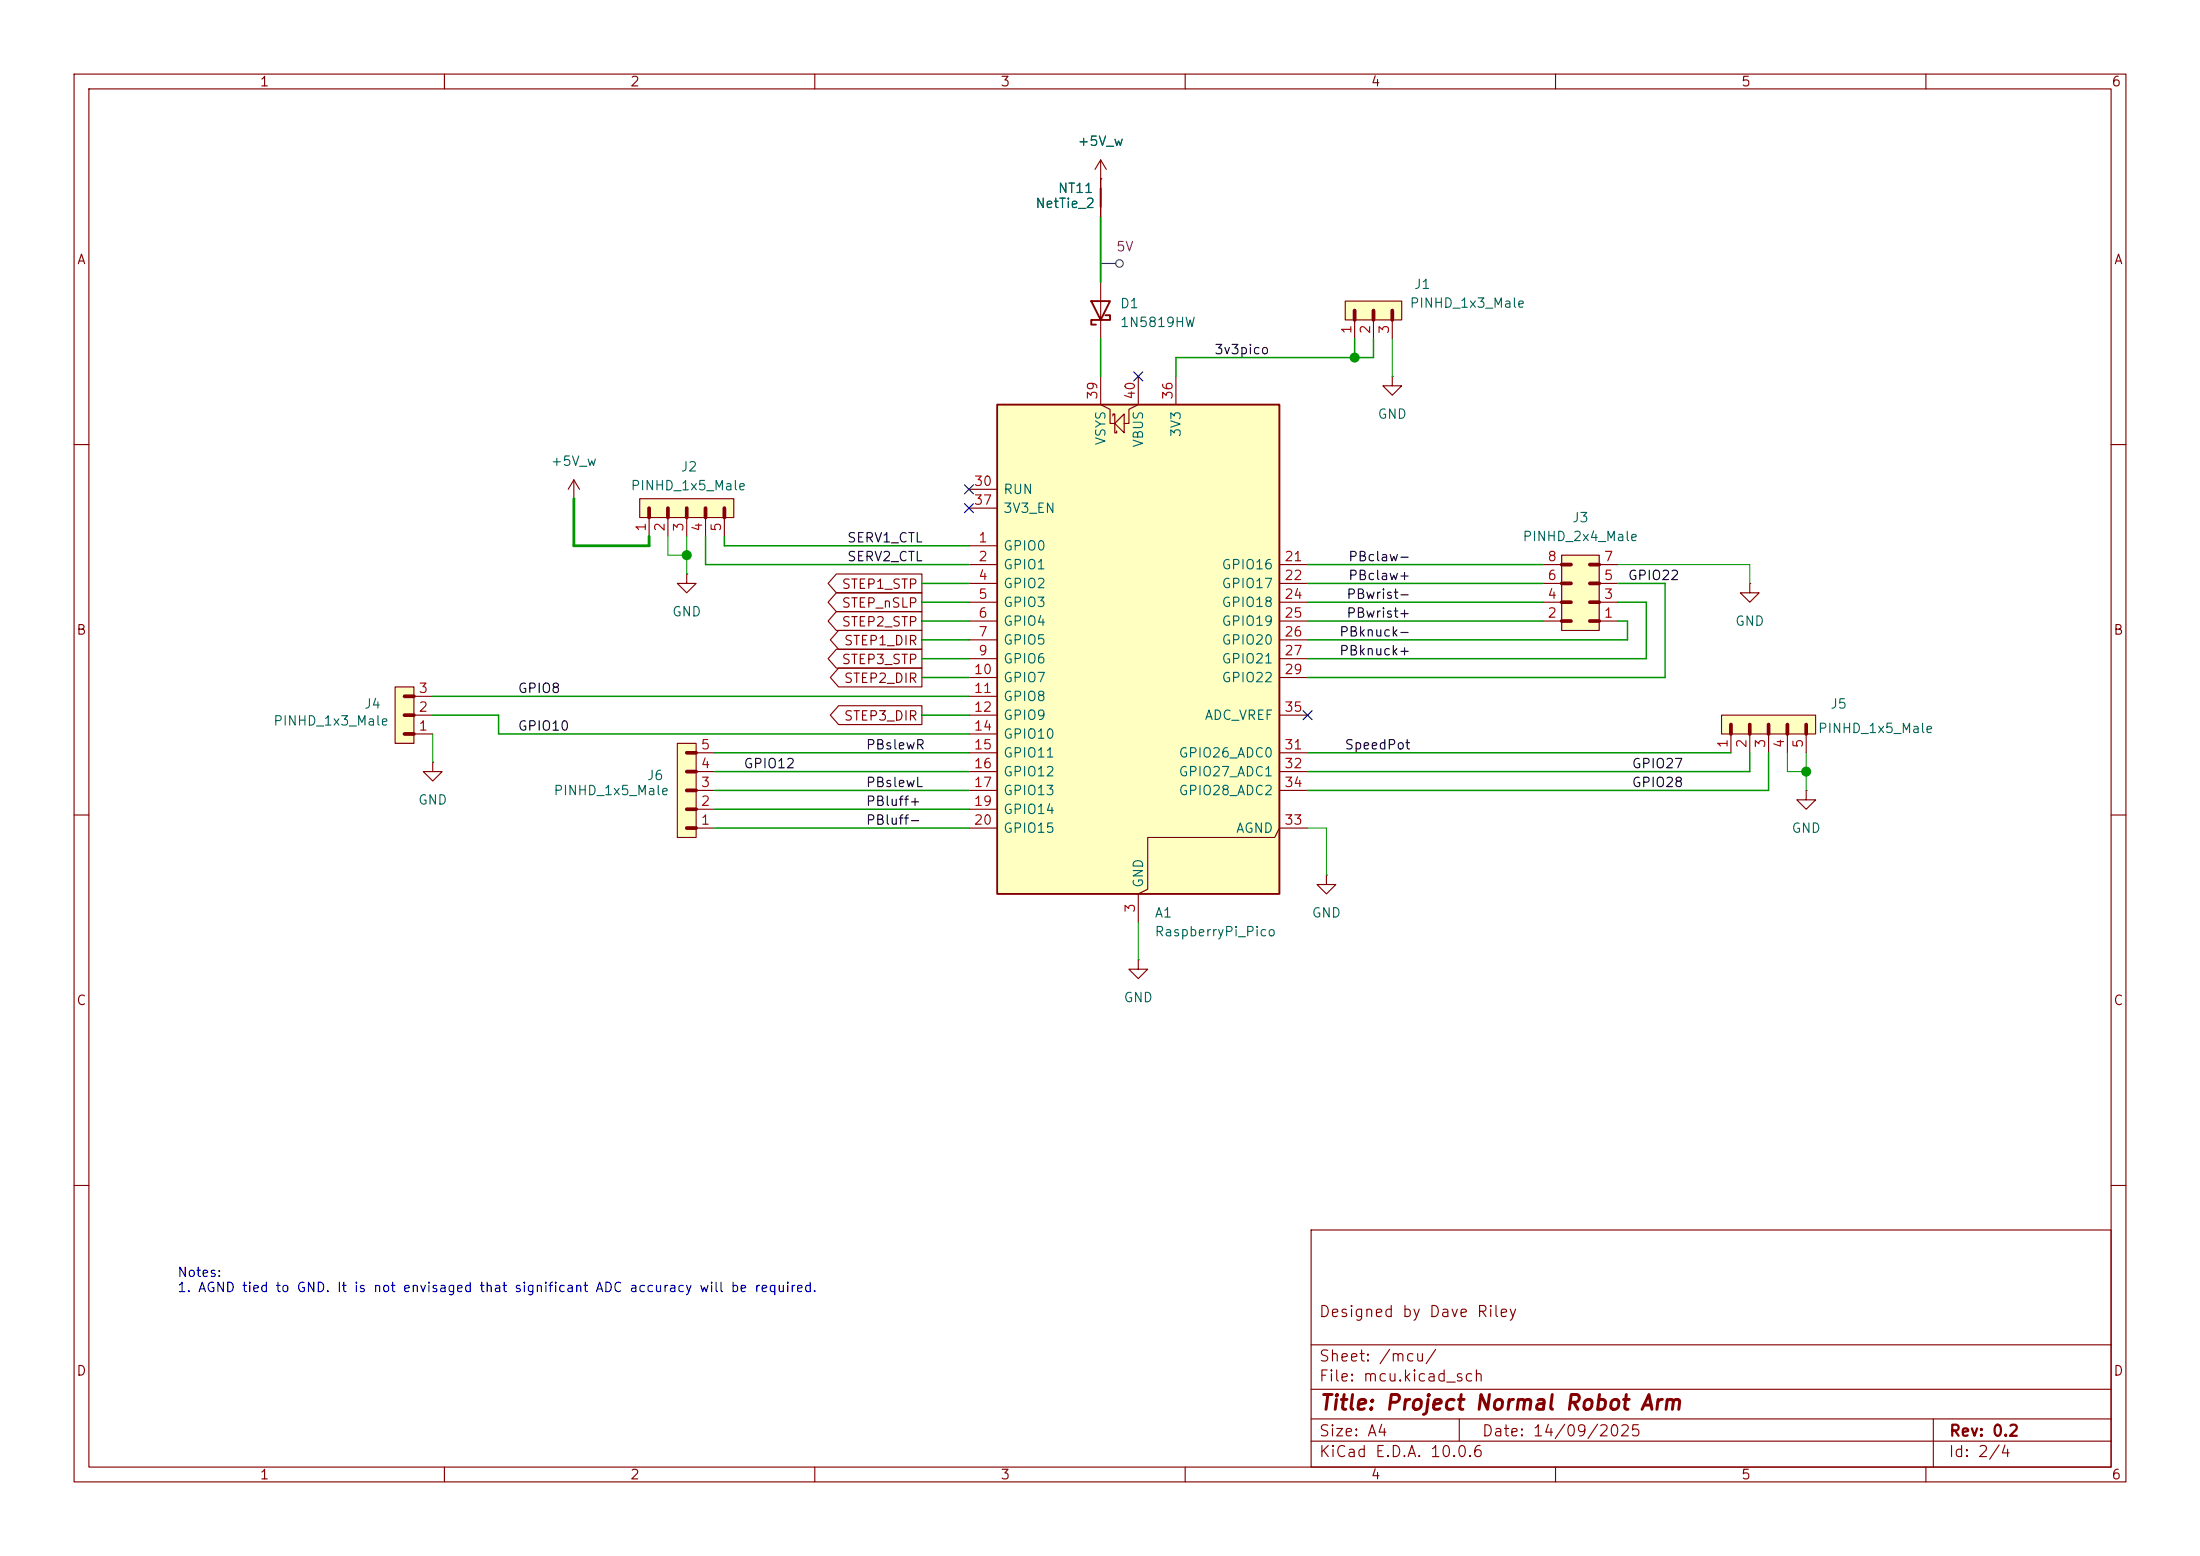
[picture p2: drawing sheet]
<svg xmlns="http://www.w3.org/2000/svg" width="297mm" height="210mm" viewBox="0 0 297 210" stroke-linecap="round" stroke-linejoin="round" font-family="sans-serif">
<g fill="none" stroke="#840000" stroke-width=".15">
<path d="M10 10h277v190h-277zM12 12h273v186h-273zM60 10v2M110 10v2M160 10v2M210 10v2M260 10v2M10 60h2M285 60h2M10 110h2M285 110h2M10 160h2"/>
<path d="M177 166h108v32h-108zM285 160h2M60 198v2M110 198v2M160 198v2M177 194.5h108M177 191.5h108M177 187.5h108M177 181.5h108M197 191.5v3M210 198v2M260 198v2"/>
<path d="M261 191.5v6.5"/>
</g>
<path d="M53.3 92.7h2.6v7.6h-2.6z" fill="#ffffc2"/>
<path d="M53.3 92.7h2.6v7.6h-2.6zM55.9 99.1h2.5M55.9 96.5h2.5M55.9 94h2.5" fill="none" stroke="#840000" stroke-width=".15"/>
<path d="M54.6 99.1h1.3M54.6 96.5h1.3M54.6 94h1.3" fill="none" stroke="#840000" stroke-width=".3"/>
<path d="M54.6 99.1h1.3M54.6 96.5h1.3M54.6 94h1.3" fill="none" stroke="#840000" stroke-width=".5"/>
<path d="M210.8 74.9h5.1v10.2h-5.1z" fill="#ffffc2"/>
<path d="M208.3 78.7h2.5M208.3 76.2h2.5M210.8 74.9h5.1v10.2h-5.1zM215.9 78.7h2.5M215.9 76.2h2.5M208.3 83.8h2.5M208.3 81.3h2.5M215.9 83.8h2.5M215.9 81.3h2.5" fill="none" stroke="#840000" stroke-width=".15"/>
<path d="M210.8 78.7h1.3M210.8 76.2h1.3M214.6 78.7h1.3M214.6 76.2h1.3M210.8 83.8h1.3M210.8 81.3h1.3M214.6 83.8h1.3M214.6 81.3h1.3" fill="none" stroke="#840000" stroke-width=".5"/>
<path d="M214.6 81.3h1.3" fill="none" stroke="#840000" stroke-width=".3"/>
<path d="M232.4 96.5h12.7v2.6h-12.7z" fill="#ffffc2"/>
<g fill="none" stroke="#840000" stroke-width=".15">
<path d="M92.7 77.5v1.2h1.3l-1.3 1.3-1.3-1.3h1.3M92.7 77.5h.1M236.2 78.7v1.3h1.3l-1.3 1.3-1.3-1.3h1.3M236.2 78.7h.1M232.4 96.5h12.7v2.6h-12.7zM233.7 99.1v2.5M236.2 99.1v2.5M238.8 99.1v2.5M241.3 99.1v2.5M243.8 99.1v2.5M179.1 118.1v1.3h1.2l-1.2 1.3-1.3-1.3h1.3M179.1 118.1h.1"/>
<path d="M243.8 106.7v1.3h1.3l-1.3 1.2-1.2-1.2h1.2M243.8 106.7h.1M153.7 129.5v1.3h1.2l-1.2 1.3-1.3-1.3h1.3M153.7 129.5h.1"/>
</g>
<path d="M233.7 97.8v1.3M236.2 97.8v1.3M238.8 97.8v1.3M241.3 97.8v1.3M243.8 97.8v1.3" fill="none" stroke="#840000" stroke-width=".3"/>
<path d="M233.7 97.8v1.3M236.2 97.8v1.3M238.8 97.8v1.3M241.3 97.8v1.3M243.8 97.8v1.3" fill="none" stroke="#840000" stroke-width=".5"/>
<path d="M86.4 67.3h12.7v2.6h-12.7z" fill="#ffffc2"/>
<path d="M77.5 67.3h.1M77.5 64.8l-.8 1.2M77.5 64.8l.7 1.2M77.5 64.8v2.5M86.4 67.3h12.7v2.6h-12.7zM87.6 69.9v2.5M90.2 69.9v2.5M92.7 69.9v2.5M95.2 69.9v2.5M97.8 69.9v2.5" fill="none" stroke="#840000" stroke-width=".15"/>
<path d="M87.6 68.6v1.3M90.2 68.6v1.3M92.7 68.6v1.3M95.2 68.6v1.3M97.8 68.6v1.3" fill="none" stroke="#840000" stroke-width=".3"/>
<path d="M87.6 68.6v1.3M90.2 68.6v1.3M92.7 68.6v1.3M95.2 68.6v1.3M97.8 68.6v1.3" fill="none" stroke="#840000" stroke-width=".5"/>
<path d="M134.6 54.6h38.1v66.1h-38.1z" fill="#ffffc2"/>
<path d="M134.6 54.6h38.1v66.1h-38.1z" fill="none" stroke="#840000" stroke-width=".25"/>
<g fill="none" stroke="#840000" stroke-width=".15">
<path d="M148.6 50.8v3.8l1.3 .6v2h.6M150.2 56.1v-.2h.3v2.5h.2v-.2M150.5 57.2l1.3-1.3v2.5zM153.7 50.8v3.8l-1.3 .6v2h-.6M158.7 50.8v3.8M130.8 73.7h3.8M130.8 76.2h3.8M130.8 78.7h3.8M130.8 66h3.8M130.8 68.6h3.8M172.7 76.2h3.8M172.7 78.7h3.8"/>
<path d="M130.8 81.3h3.8M130.8 83.8h3.8M130.8 86.4h3.8M130.8 88.9h3.8M130.8 91.4h3.8M130.8 94h3.8M130.8 96.5h3.8M130.8 99.1h3.8M172.7 81.3h3.8M172.7 83.8h3.8M172.7 86.4h3.8M172.7 88.9h3.8"/>
<path d="M172.7 91.4h3.8M172.7 96.5h3.8M130.8 101.6h3.8M130.8 104.1h3.8M130.8 106.7h3.8M130.8 109.2h3.8M130.8 111.8h3.8M172.7 101.6h3.8M172.7 104.1h3.8M172.7 106.7h3.8M176.5 111.8h-3.8l-.6 1.2h-17.2v7l-1.2 .7v3.8"/>
</g>
<path d="M181.6 40.6h7.6v2.6h-7.6z" fill="#ffffc2"/>
<path d="M181.6 40.6h7.6v2.6h-7.6zM182.9 43.2v2.5M185.4 43.2v2.5M188 43.2v2.5" fill="none" stroke="#840000" stroke-width=".15"/>
<path d="M182.9 41.9v1.3M185.4 41.9v1.3M188 41.9v1.3" fill="none" stroke="#840000" stroke-width=".3"/>
<path d="M182.9 41.9v1.3M185.4 41.9v1.3M188 41.9v1.3" fill="none" stroke="#840000" stroke-width=".5"/>
<path d="M91.4 100.3h2.6v12.7h-2.6z" fill="#ffffc2"/>
<g fill="none" stroke="#840000" stroke-width=".15">
<path d="M148.6 24.1h.1M148.6 21.6v7.6M148.6 38.1v7.6M148.6 21.6l-.8 1.3M148.6 21.6l.8 1.3M188 50.8v1.3h1.2l-1.2 1.2-1.3-1.2h1.3M188 50.8h.1M112.9 77.5h11.6v2.5h-11.6l-1.1-1.3zM112.9 80h11.6v2.6h-11.6l-1.1-1.3zM112.9 87.6h11.6v2.6h-11.6l-1.1-1.3zM112.9 82.5h11.6v2.6h-11.6l-1.1-1.3zM113.2 85.1h11.3v2.5h-11.3l-1.1-1.2z"/>
<path d="M113.2 90.2h11.3v2.5h-11.3l-1.1-1.3zM113.2 95.2h11.3v2.6h-11.3l-1.1-1.3zM58.4 102.9v1.2h1.3l-1.3 1.3-1.3-1.3h1.3M58.4 102.9h.1M91.4 100.3h2.6v12.7h-2.6zM94 111.8h2.5M94 109.2h2.5M94 106.7h2.5M94 104.1h2.5M94 101.6h2.5"/>
</g>
<path d="M92.7 111.8h1.3M92.7 109.2h1.3M92.7 106.7h1.3M92.7 104.1h1.3M92.7 101.6h1.3" fill="none" stroke="#840000" stroke-width=".3"/>
<path d="M92.7 111.8h1.3M92.7 109.2h1.3M92.7 106.7h1.3M92.7 104.1h1.3M92.7 101.6h1.3" fill="none" stroke="#840000" stroke-width=".5"/>
<path d="M148.6 25.4v2.5M147.3 40.6h2.6l-1.3 2.6zM149.2 42.5h.7v.7h-2.6v.6h.7" fill="none" stroke="#840000" stroke-width=".25"/>
<g fill="none" stroke="#484848" stroke-width=".15">
<path d="M148.6 35.6h2"/>
<circle cx="151.1" cy="35.6" r=".51"/>
</g>
<g fill="none" stroke="#009600" stroke-width=".2">
<path d="M148.6 45.7v5.1M182.9 45.7v2.6M185.4 45.7v2.6h-26.7v2.5M95.2 72.4v3.8h35.6M97.8 72.4v1.3h33M124.5 78.7h6.3M176.5 76.2h31.8M176.5 78.7h31.8M218.4 78.7h6.4v12.7h-48.3M58.4 96.5h8.9v2.6h63.5M58.4 94h72.4M124.5 81.3h6.3"/>
<path d="M124.5 96.5h6.3M124.5 88.9h6.3M124.5 91.4h6.3M124.5 86.4h6.3M124.5 83.8h6.3M176.5 81.3h31.8M176.5 83.8h31.8M218.4 81.3h3.8v7.6h-45.7M218.4 83.8h1.3v2.6h-43.2M96.5 111.8h34.3M96.5 109.2h34.3M96.5 106.7h34.3"/>
<path d="M96.5 104.1h34.3M96.5 101.6h34.3M176.5 101.6h57.2M236.2 101.6v2.5h-59.7M238.8 101.6v5.1h-62.3"/>
</g>
<path d="M188 45.7v5.1M90.2 72.4v2.5h2.5M92.7 72.4v5.1M218.4 76.2h17.8v2.5M58.4 99.1v3.8M176.5 111.8h2.6v6.3M241.3 101.6v2.5h2.5M243.8 101.6v5.1M153.7 124.5v5" fill="none" stroke="#009600" stroke-width=".14"/>
<path d="M77.5 67.3v6.4h10.1v-1.3" fill="none" stroke="#009600" stroke-width=".38"/>
<path d="M148.6 29.2v8.9" fill="none" stroke="#009600" stroke-width=".25"/>
<path d="M153.1 50.2l1.2 1.2M154.3 50.2l-1.2 1.2M130.2 68l1.2 1.2M130.2 65.4l1.2 1.2M131.4 68l-1.2 1.2M131.4 65.4l-1.2 1.2M175.9 95.9l1.2 1.2M177.1 95.9l-1.2 1.2" fill="none" stroke="#000084" stroke-width=".15"/>
<g fill="#009600" stroke="#009600" stroke-width=".14">
<circle cx="243.8" cy="104.1" r=".61"/>
<circle cx="92.7" cy="74.9" r=".61"/>
<circle cx="182.9" cy="48.3" r=".61"/>
</g>
<text font-size="2" fill="#840000" x="178" y="190.8">Title: Project Normal Robot Arm</text>
<g font-size="1.5" fill="#840000">
<text x="178" y="178.1">Designed by Dave Riley</text>
<text x="178" y="184.1">Sheet: /mcu/</text>
<text x="178" y="186.8">File: mcu.kicad_sch</text>
<text x="178" y="197">KiCad E.D.A. 10.0.6</text>
<text x="178" y="194.2">Size: A4</text>
<text x="200" y="194.2">Date: 14/09/2025</text>
<text x="263" y="197">Id: 2/4</text>
<text x="263" y="194.2">Rev: 0.2</text>
</g>
<g font-size="1.3" fill="#840000">
<text x="35" y="12">1</text>
<text x="85" y="12">2</text>
<text x="135" y="12">3</text>
<text x="185" y="12">4</text>
<text x="235" y="12">5</text>
<text x="285" y="12">6</text>
<text x="10.3" y="36">A</text>
<text x="285.3" y="36">A</text>
<text x="113.5" y="82.3">STEP_nSLP</text>
<text x="113.5" y="79.8">STEP1_STP</text>
<text x="10.2" y="86">B</text>
<text x="113.5" y="90">STEP3_STP</text>
<text x="113.5" y="84.9">STEP2_STP</text>
<text x="113.8" y="87.4">STEP1_DIR</text>
<text x="285.2" y="86">B</text>
<text x="113.8" y="92.5">STEP2_DIR</text>
<text x="113.8" y="97.6">STEP3_DIR</text>
<text x="10.2" y="136">C</text>
<text x="285.2" y="136">C</text>
<text x="10.2" y="186">D</text>
<text x="285.2" y="186">D</text>
<text x="35" y="200">1</text>
<text x="85" y="200">2</text>
<text x="135" y="200">3</text>
<text x="185" y="200">4</text>
<text x="235" y="200">5</text>
<text x="285" y="200">6</text>
</g>
<g font-size="1.3" fill="#006464">
<text x="145.4" y="20">+5V_w</text>
<text x="139.7" y="28.4">NetTie_2</text>
<text x="142.7" y="26.4">NT11</text>
<text x="151.1" y="41.9">D1</text>
<text x="190.2" y="41.9">PINHD_1x3_Male</text>
<text x="190.8" y="39.3">J1</text>
<text x="151.1" y="44.5">1N5819HW</text>
<text x="159.7" y="59.1" transform="rotate(-90 159.7 59.1)">3V3</text>
<text x="185.9" y="56.8">GND</text>
<text x="74.3" y="63.2">+5V_w</text>
<text x="91.8" y="64">J2</text>
<text x="149.6" y="60.2" transform="rotate(-90 149.6 60.2)">VSYS</text>
<text x="154.6" y="60.5" transform="rotate(-90 154.6 60.5)">VBUS</text>
<text x="85.1" y="66.5">PINHD_1x5_Male</text>
<text x="135.4" y="67">RUN</text>
<text x="135.4" y="69.5">3V3_EN</text>
<text x="212.1" y="70.8">J3</text>
<text x="135.4" y="74.6">GPIO0</text>
<text x="135.4" y="77.2">GPIO1</text>
<text x="164.8" y="77.2">GPIO16</text>
<text x="205.5" y="73.4">PINHD_2x4_Male</text>
<text x="90.6" y="83.5">GND</text>
<text x="135.4" y="79.7">GPIO2</text>
<text x="135.4" y="82.2">GPIO3</text>
<text x="164.8" y="79.7">GPIO17</text>
<text x="164.8" y="82.2">GPIO18</text>
<text x="135.4" y="84.8">GPIO4</text>
<text x="135.4" y="87.3">GPIO5</text>
<text x="135.4" y="89.9">GPIO6</text>
<text x="164.8" y="84.8">GPIO19</text>
<text x="164.8" y="87.3">GPIO20</text>
<text x="164.8" y="89.9">GPIO21</text>
<text x="234.2" y="84.8">GND</text>
<text x="49.1" y="96">J4</text>
<text x="135.4" y="92.4">GPIO7</text>
<text x="135.4" y="94.9">GPIO8</text>
<text x="164.8" y="92.4">GPIO22</text>
<text x="247" y="96">J5</text>
<text x="36.8" y="98.2">PINHD_1x3_Male</text>
<text x="135.4" y="97.5">GPIO9</text>
<text x="135.4" y="100">GPIO10</text>
<text x="162.5" y="97.5">ADC_VREF</text>
<text x="245.3" y="99.3">PINHD_1x5_Male</text>
<text x="74.6" y="107.6">PINHD_1x5_Male</text>
<text x="87.2" y="105.6">J6</text>
<text x="135.4" y="102.6">GPIO11</text>
<text x="135.4" y="105.1">GPIO12</text>
<text x="135.4" y="107.6">GPIO13</text>
<text x="159" y="102.6">GPIO26_ADC0</text>
<text x="159" y="105.1">GPIO27_ADC1</text>
<text x="159" y="107.6">GPIO28_ADC2</text>
<text x="56.4" y="108.9">GND</text>
<text x="135.4" y="110.2">GPIO14</text>
<text x="135.4" y="112.7">GPIO15</text>
<text x="166.8" y="112.7">AGND</text>
<text x="241.8" y="112.7">GND</text>
<text x="154.6" y="119.9" transform="rotate(-90 154.6 119.9)">GND</text>
<text x="155.8" y="124.2">A1</text>
<text x="177" y="124.2">GND</text>
<text x="155.8" y="126.7">RaspberryPi_Pico</text>
<text x="151.6" y="135.6">GND</text>
</g>
<text font-size="1.3" fill="#840084" x="150.6" y="34.2">5V</text>
<g font-size="1.3" fill="#a90000">
<text x="182.7" y="45.2" transform="rotate(-90 182.7 45.2)">1</text>
<text x="185.3" y="45.2" transform="rotate(-90 185.3 45.2)">2</text>
<text x="187.8" y="45.2" transform="rotate(-90 187.8 45.2)">3</text>
<text x="148.5" y="54" transform="rotate(-90 148.5 54)">39</text>
<text x="153.5" y="54" transform="rotate(-90 153.5 54)">40</text>
<text x="158.6" y="54" transform="rotate(-90 158.6 54)">36</text>
<text x="131.4" y="65.9">30</text>
<text x="87.5" y="71.9" transform="rotate(-90 87.5 71.9)">1</text>
<text x="90" y="71.9" transform="rotate(-90 90 71.9)">2</text>
<text x="92.6" y="71.9" transform="rotate(-90 92.6 71.9)">3</text>
<text x="95.1" y="71.9" transform="rotate(-90 95.1 71.9)">4</text>
<text x="97.7" y="71.9" transform="rotate(-90 97.7 71.9)">5</text>
<text x="131.4" y="68.4">37</text>
<text x="132" y="73.5">1</text>
<text x="132" y="76.1">2</text>
<text x="173.3" y="76.1">21</text>
<text x="208.8" y="76.1">8</text>
<text x="216.4" y="76.1">7</text>
<text x="132" y="78.6">4</text>
<text x="132" y="81.1">5</text>
<text x="132" y="83.7">6</text>
<text x="173.3" y="78.6">22</text>
<text x="173.3" y="81.1">24</text>
<text x="173.3" y="83.7">25</text>
<text x="208.8" y="83.7">2</text>
<text x="208.8" y="81.1">4</text>
<text x="208.8" y="78.6">6</text>
<text x="216.4" y="83.7">1</text>
<text x="216.4" y="81.1">3</text>
<text x="216.4" y="78.6">5</text>
<text x="132" y="86.2">7</text>
<text x="132" y="88.8">9</text>
<text x="173.3" y="86.2">26</text>
<text x="173.3" y="88.8">27</text>
<text x="56.4" y="93.8">3</text>
<text x="131.4" y="91.3">10</text>
<text x="131.4" y="93.8">11</text>
<text x="173.3" y="91.3">29</text>
<text x="56.4" y="98.9">1</text>
<text x="56.4" y="96.4">2</text>
<text x="94.5" y="101.5">5</text>
<text x="131.4" y="96.4">12</text>
<text x="131.4" y="98.9">14</text>
<text x="131.4" y="101.5">15</text>
<text x="173.3" y="101.5">31</text>
<text x="173.3" y="96.4">35</text>
<text x="233.5" y="101.1" transform="rotate(-90 233.5 101.1)">1</text>
<text x="236.1" y="101.1" transform="rotate(-90 236.1 101.1)">2</text>
<text x="238.6" y="101.1" transform="rotate(-90 238.6 101.1)">3</text>
<text x="241.2" y="101.1" transform="rotate(-90 241.2 101.1)">4</text>
<text x="243.7" y="101.1" transform="rotate(-90 243.7 101.1)">5</text>
<text x="94.5" y="106.5">3</text>
<text x="94.5" y="104">4</text>
<text x="131.4" y="104">16</text>
<text x="131.4" y="106.5">17</text>
<text x="173.3" y="104">32</text>
<text x="173.3" y="106.5">34</text>
<text x="94.5" y="111.6">1</text>
<text x="94.5" y="109.1">2</text>
<text x="131.4" y="109.1">19</text>
<text x="131.4" y="111.6">20</text>
<text x="173.3" y="111.6">33</text>
<text x="153.5" y="123.3" transform="rotate(-90 153.5 123.3)">3</text>
</g>
<g font-size="1.3" fill="#0f0f0f">
<text x="163.8" y="48.1">3v3pico</text>
<text x="114.3" y="76.1">SERV2_CTL</text>
<text x="114.3" y="73.5">SERV1_CTL</text>
<text x="181.9" y="76.1">PBclaw-</text>
<text x="181.7" y="83.7">PBwrist+</text>
<text x="181.7" y="81.2">PBwrist-</text>
<text x="181.9" y="78.6">PBclaw+</text>
<text x="219.7" y="78.6">GPIO22</text>
<text x="180.7" y="88.8">PBknuck+</text>
<text x="180.7" y="86.2">PBknuck-</text>
<text x="69.8" y="93.9">GPIO8</text>
<text x="69.8" y="98.9">GPIO10</text>
<text x="116.8" y="101.5">PBslewR</text>
<text x="181.4" y="101.5">SpeedPot</text>
<text x="100.3" y="104">GPIO12</text>
<text x="116.8" y="106.6">PBslewL</text>
<text x="220.2" y="104">GPIO27</text>
<text x="220.2" y="106.6">GPIO28</text>
<text x="116.8" y="109.1">PBluff+</text>
<text x="116.8" y="111.6">PBluff-</text>
</g>
<g font-size="1.3" fill="#0000c2">
<text x="23.9" y="172.7">Notes:</text>
<text x="23.9" y="174.7">1. AGND tied to GND. It is not envisaged that significant ADC accuracy will be required.</text>
</g>
</svg>
